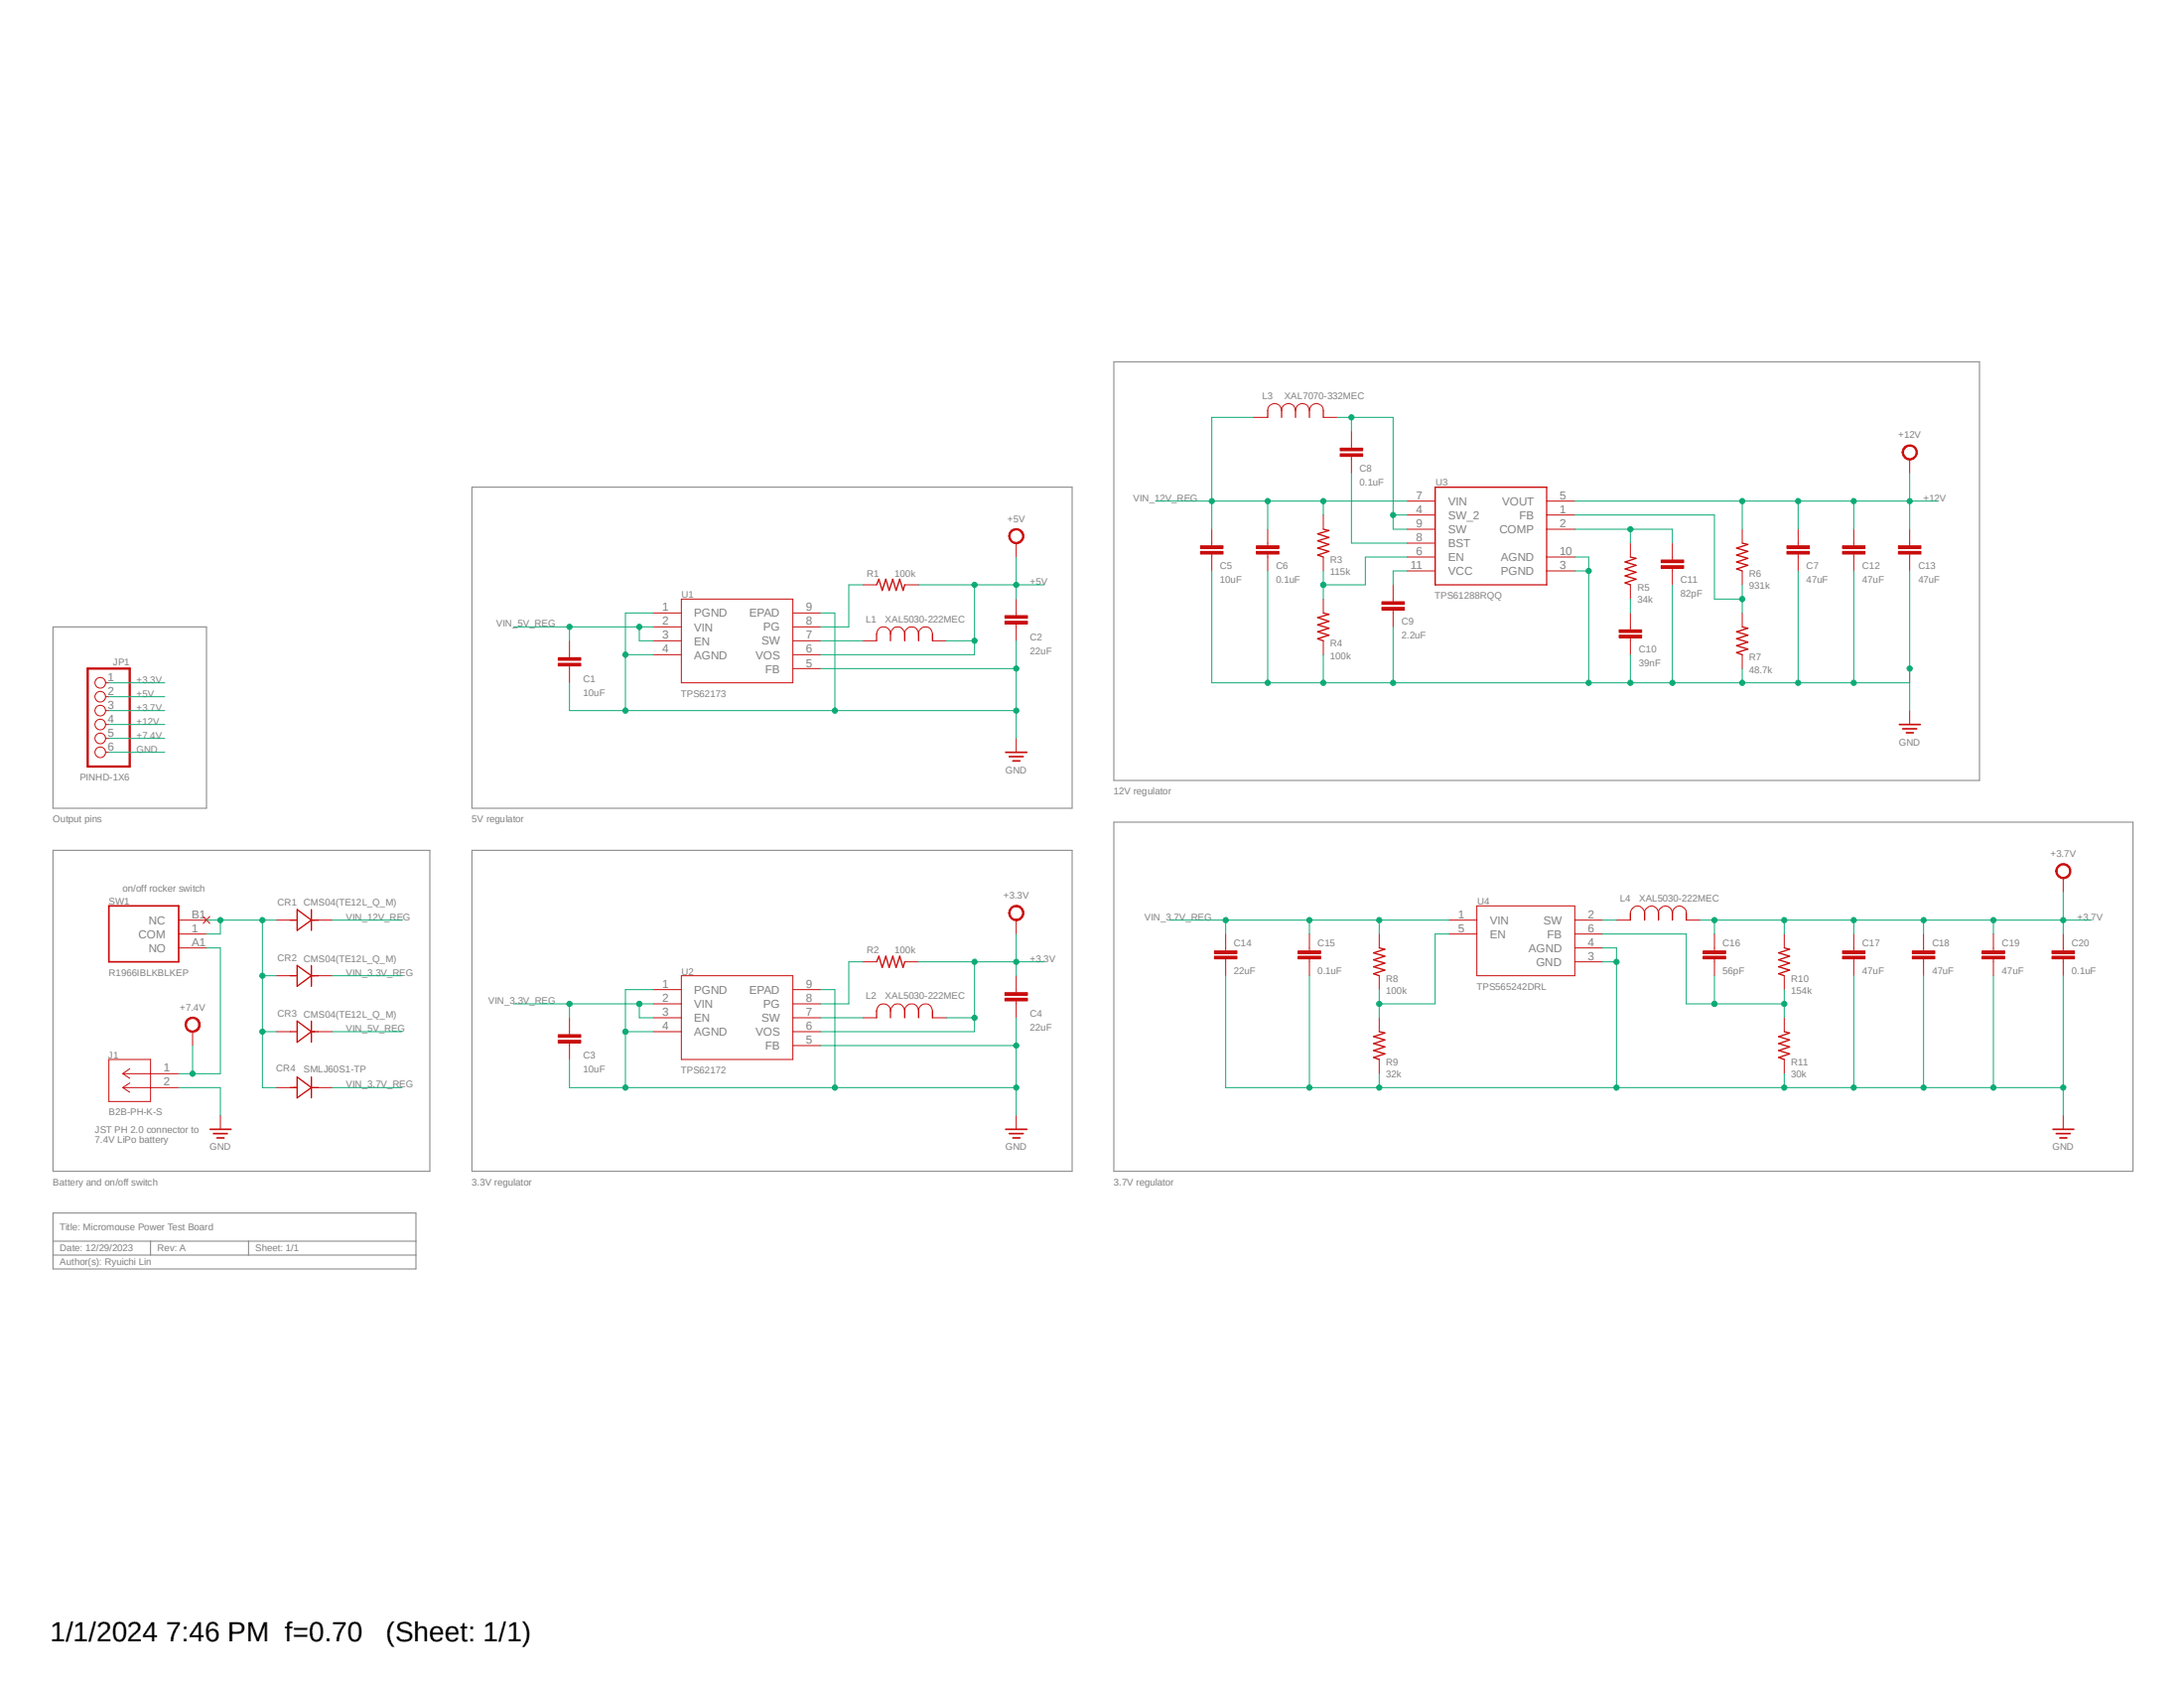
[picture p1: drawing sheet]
<svg xmlns="http://www.w3.org/2000/svg" width="279mm" height="216mm" viewBox="0 0 279 216" stroke-linecap="round" stroke-linejoin="round" font-family="sans-serif">
<path d="M6.4 46.2l266.6 116.2M273 46.2l-266.6 116.2" fill="none" stroke="#fff" stroke-width=".13"/>
<path d="M142.5 46.3h110.7v53.5h-110.7zM60.4 62.3h76.8v41.1h-76.8zM6.8 80.2h19.6v23.2h-19.6zM6.8 108.8h48.2v41h-48.2zM60.4 108.8h76.8v41h-76.8zM142.5 105.2h130.4v44.6h-130.4zM6.8 155.2h46.4v7.1h-46.4zM6.8 158.7h46.4M19.3 158.7v1.8M31.8 158.7v1.8M6.8 160.5h46.4" fill="none" stroke="#808080" stroke-width=".13"/>
<path d="M13.9 115.9h9v7.1h-9z" fill="none" stroke="#c90d0c" stroke-width=".21"/>
<path d="M22.9 119.5h3.5M22.9 117.7h3.5M26 117.2l.8 .9M26.8 117.2l-.8 .9M13.9 135.5h5.4v5.4h-5.4zM15.7 137.3h7.2M15.7 139.1h7.2M15.7 137.3l.9 .6M15.7 139.1l.9 .6M16.6 136.7l-.9 .6M16.6 138.5l-.9 .6M22.9 121.2h3.5" fill="none" stroke="#c90d0c" stroke-width=".13"/>
<path d="M24 130.3a.99 .99 0 0 1 1.5 .3 .99 .99 0 0 1-.6 1.4 .99 .99 0 0 1-1.2-.9h.1a.79 .79 0 0 1 1.1-.8 .79 .79 0 0 1 .3 1.3 .79 .79 0 0 1-1.3-.2l-.1-.3h-.1v-.5z" fill-rule="evenodd" fill="#c90d0c"/>
<g fill="none" stroke="#c90d0c" stroke-width=".13">
<path d="M83.6 78.4h3.6M87.2 76.6h14.2v10.7h-14.2zM101.4 78.4h3.6M110.4 74.8h1.7M115.7 74.8h1.8M128.6 79.5h2.8v.3h-2.8zM128.6 78.7h2.8v.4h-2.8zM130 76.6v2.1M130 79.8v2.2M13.5 87.3h.4M13.5 89.1h.4M13.5 90.9h.4"/>
<path d="M13.5 92.7h.4M13.5 94.4h.4M13.5 96.2h.4M71.4 84.8h2.9v.4h-2.9zM71.4 84.1h2.9v.4h-2.9zM72.9 82v2.1M72.9 85.2v2.1M83.6 80.2h3.6M83.6 82h3.6M83.6 83.7h3.6M101.4 80.2h3.6M101.4 82h3.6"/>
<path d="M101.4 83.7h3.6M101.4 85.5h3.6M130 94.4v1.8M24 130.3a.99 .99 0 0 1 1.5 .3 .99 .99 0 0 1-.6 1.4 .99 .99 0 0 1-1.2-.9h.1a.79 .79 0 0 1 1.1-.8 .79 .79 0 0 1 .3 1.3 .79 .79 0 0 1-1.3-.2l-.1-.3h-.1v-.5zM24.6 132v1.7M28.2 142.7v1.7"/>
<circle cx="12.8" cy="96.2" r=".68"/>
<circle cx="12.8" cy="92.7" r=".68"/>
<circle cx="12.8" cy="89.1" r=".68"/>
<circle cx="12.8" cy="87.3" r=".68"/>
<circle cx="12.8" cy="90.9" r=".68"/>
<circle cx="12.8" cy="94.4" r=".68"/>
</g>
<path d="M128.7 96.2h2.7M129.1 96.8h1.8M129.6 97.3h.9M26.9 144.4h2.6M27.3 145h1.8M27.8 145.5h.9" fill="none" stroke="#c90d0c" stroke-width=".21"/>
<path d="M11.2 85.5h5.4v12.5h-5.4z" fill="none" stroke="#c90d0c" stroke-width=".3"/>
<path d="M128.6 79.6h2.8M128.6 78.9h2.8M71.4 85h2.9M71.4 84.3h2.9" fill="none" stroke="#c90d0c" stroke-width=".34"/>
<path d="M112.1 74.8l.3-.7 .5 1.4 .4-1.4 .4 1.4 .5-1.4 .4 1.4 .5-1.4 .4 1.4 .2-.7" fill="none" stroke="#c90d0c" stroke-width=".17"/>
<path d="M129.4 67.8a.99 .99 0 0 1 1.5 .3 .99 .99 0 0 1-.6 1.4 .99 .99 0 0 1-1.3-.9h.2a.8 .8 0 0 1 1-.8 .8 .8 0 0 1 .5 1.2 .8 .8 0 0 1-1.2 .2l-.3-.6h-.2l.1-.4z" fill-rule="evenodd" fill="#c90d0c"/>
<g fill="none" stroke="#c90d0c" stroke-width=".13">
<path d="M129.4 67.8a.99 .99 0 0 1 1.5 .3 .99 .99 0 0 1-.6 1.4 .99 .99 0 0 1-1.3-.9h.2a.8 .8 0 0 1 1-.8 .8 .8 0 0 1 .5 1.2 .8 .8 0 0 1-1.2 .2l-.3-.6h-.2l.1-.4zM130 69.5v1.7M71.4 133.1h2.9v.3h-2.9zM71.4 132.3h2.9v.4h-2.9zM72.9 130.2v2.1M72.9 133.4v2.1M83.6 126.6h3.6M83.6 128.4h3.6M83.6 130.2h3.6M83.6 132h3.6M87.2 124.8h14.2v10.7h-14.2zM101.4 126.6h3.6"/>
<path d="M101.4 128.4h3.6M101.4 130.2h3.6M101.4 132h3.6M101.4 133.7h3.6M110.4 123h1.7M115.7 123h1.8M128.6 127.7h2.8v.3h-2.8zM128.6 127h2.8v.3h-2.8zM130 124.8v2.2M130 128v2.2M130 142.7v1.7"/>
</g>
<path d="M71.4 133.2h2.9M71.4 132.5h2.9M128.6 127.8h2.8M128.6 127.1h2.8" fill="none" stroke="#c90d0c" stroke-width=".34"/>
<path d="M112.1 123l.3-.7 .5 1.4 .4-1.4 .4 1.4 .5-1.4 .4 1.4 .5-1.4 .4 1.4 .2-.7" fill="none" stroke="#c90d0c" stroke-width=".17"/>
<path d="M128.7 144.4h2.7M129.1 145h1.8M129.6 145.5h.9" fill="none" stroke="#c90d0c" stroke-width=".21"/>
<path d="M129.4 116a.98 .98 0 0 1 1.5 .3 .98 .98 0 0 1-.6 1.4 .98 .98 0 0 1-1.3-.9h.2a.81 .81 0 0 1 1-.8 .81 .81 0 0 1 .5 1.2 .81 .81 0 0 1-1.2 .2l-.3-.6h-.2l.1-.4z" fill-rule="evenodd" fill="#c90d0c"/>
<g fill="none" stroke="#c90d0c" stroke-width=".13">
<path d="M160.4 53.4h1.8M162.2 52.5a.89 .89 0 0 1 .9-.9 .89 .89 0 0 1 .9 .9 .89 .89 0 0 1 .8-.9 .89 .89 0 0 1 .9 .9 .89 .89 0 0 1 .9-.9 .89 .89 0 0 1 .9 .9 .89 .89 0 0 1 .9-.9 .89 .89 0 0 1 .9 .9M169.3 53.4h1.8M171.4 58h2.9v.4h-2.9zM171.4 57.3h2.9v.4h-2.9zM172.9 55.2v2.1M172.9 58.4v2.1M153.6 70.5h2.9v.4h-2.9zM153.6 69.8h2.9v.3h-2.9zM155 67.7v2.1M155 70.9v2.1M160.7 70.5h2.9v.4h-2.9z"/>
<path d="M160.7 69.8h2.9v.3h-2.9zM162.2 67.7v2.1M162.2 70.9v2.1M169.3 65.9v1.8M169.3 71.2v1.8M169.3 76.6v1.8M176.8 77.7h2.9v.3h-2.9zM176.8 77h2.9v.3h-2.9zM178.2 74.8v2.2M178.2 78v2.2M180 65.9h3.6M180 67.7h3.6"/>
<path d="M180 73h3.6M180 64.1h3.6M180 71.2h3.6M180 69.5h3.6M197.9 65.9h3.6M197.9 67.7h3.6M197.9 73h3.6M197.9 64.1h3.6M197.9 71.2h3.6M208.6 69.5v1.7M208.6 74.8v1.8M208.6 78.4v2.1"/>
<path d="M212.5 72.3h2.9v.4h-2.9zM212.5 71.6h2.9v.4h-2.9zM214 69.5v2.1M214 72.7v2.1M222.9 67.7v1.8M222.9 73v1.8M222.9 78.4v1.8M228.6 70.5h2.9v.4h-2.9zM228.6 69.8h2.9v.3h-2.9zM230 67.7v2.1M230 70.9v2.1M235.7 70.5h2.9v.4h-2.9z"/>
<path d="M235.7 69.8h2.9v.3h-2.9zM237.2 67.7v2.1M237.2 70.9v2.1M242.9 70.5h2.8v.4h-2.8zM242.9 69.8h2.8v.3h-2.8zM244.3 67.7v2.1M244.3 70.9v2.1M169.3 82v1.7M207.1 81.2h2.9v.4h-2.9zM207.1 80.6h2.9v.3h-2.9zM208.6 81.6v2.1M222.9 83.7v1.8"/>
<path d="M244.3 90.9v1.8M129.4 116a.98 .98 0 0 1 1.5 .3 .98 .98 0 0 1-.6 1.4 .98 .98 0 0 1-1.3-.9h.2a.81 .81 0 0 1 1-.8 .81 .81 0 0 1 .5 1.2 .81 .81 0 0 1-1.2 .2l-.3-.6h-.2l.1-.4zM130 117.7v1.8M156.8 119.5v2.1M167.5 119.5v2.1M176.4 119.5v1.7M185.4 117.7h3.5M185.4 119.5h3.5M188.9 115.9h12.6v8.9h-12.6zM201.5 117.7h3.5M201.5 119.5h3.5M219.3 119.5v2.1"/>
<path d="M228.3 119.5v1.7M237.2 119.5v2.1M246.1 119.5v2.1M255 119.5v2.1M263.9 119.5v2.1M155.4 122.3h2.8v.3h-2.8zM155.4 121.6h2.8v.4h-2.8zM156.8 122.7v2.1M166.1 122.3h2.9v.3h-2.9zM166.1 121.6h2.9v.4h-2.9zM167.5 122.7v2.1M176.4 124.8v1.8"/>
<path d="M176.4 130.2v1.8M176.4 135.5v1.8M201.5 123h3.5M201.5 121.2h3.5M217.9 122.3h2.9v.3h-2.9zM217.9 121.6h2.9v.4h-2.9zM219.3 122.7v2.1M228.3 124.8v1.8M228.3 130.2v1.8M228.3 135.5v1.8M235.7 122.3h2.9v.3h-2.9zM235.7 121.6h2.9v.4h-2.9z"/>
<path d="M237.2 122.7v2.1M244.6 122.3h2.9v.3h-2.9zM244.6 121.6h2.9v.4h-2.9zM246.1 122.7v2.1M253.6 122.3h2.9v.3h-2.9zM253.6 121.6h2.9v.4h-2.9zM255 122.7v2.1M262.5 122.3h2.9v.3h-2.9zM262.5 121.6h2.9v.4h-2.9zM263.9 122.7v2.1M263.9 142.7v1.7"/>
</g>
<g fill="none" stroke="#c90d0c" stroke-width=".34">
<path d="M171.4 58.2h2.9M171.4 57.5h2.9M153.6 70.7h2.9M153.6 70h2.9M160.7 70.7h2.9M160.7 70h2.9M176.8 77.9h2.9M176.8 77.1h2.9M212.5 72.5h2.9M212.5 71.8h2.9M228.6 70.7h2.9M228.6 70h2.9"/>
<path d="M235.7 70.7h2.9M235.7 70h2.9M242.9 70.7h2.8M242.9 70h2.8M207.1 81.4h2.9M207.1 80.7h2.9M155.4 122.5h2.8M155.4 121.8h2.8M166.1 122.5h2.9M166.1 121.8h2.9M217.9 122.5h2.9M217.9 121.8h2.9"/>
<path d="M235.7 122.5h2.9M235.7 121.8h2.9M244.6 122.5h2.9M244.6 121.8h2.9M253.6 122.5h2.9M253.6 121.8h2.9M262.5 122.5h2.9M262.5 121.8h2.9"/>
</g>
<g fill="none" stroke="#c90d0c" stroke-width=".17">
<path d="M162.2 52.5v.9M164 52.5v.9M165.7 52.5v.9M167.5 52.5v.9M169.3 52.5v.9M169.3 67.7l.7 .2-1.4 .4 1.4 .4-1.4 .5 1.4 .4-1.4 .5 1.4 .4-1.4 .5 .7 .2M169.3 78.4l.7 .2-1.4 .4 1.4 .5-1.4 .4 1.4 .4-1.4 .5 1.4 .4-1.4 .5 .7 .3M183.6 62.3h14.3v12.5h-14.3zM208.6 71.2l.7 .2-1.4 .5 1.4 .4-1.4 .5 1.4 .4-1.4 .5 1.4 .4-1.4 .4 .7 .3M222.9 69.5l.7 .1-1.4 .5 1.4 .4-1.4 .5 1.4 .4-1.4 .5 1.4 .4-1.4 .5 .7 .2M222.9 80.2l.7 .1-1.4 .5 1.4 .4-1.4 .5 1.4 .4-1.4 .5 1.4 .4-1.4 .5 .7 .2M176.4 121.2l.8 .2-1.5 .5 1.5 .4-1.5 .5 1.5 .4-1.5 .5 1.5 .4-1.5 .4 .7 .3"/>
<path d="M176.4 132l.8 .1-1.5 .5 1.5 .4-1.5 .5 1.5 .4-1.5 .5 1.5 .4-1.5 .5 .7 .2M228.3 121.2l.6 .2-1.4 .5 1.4 .4-1.4 .5 1.4 .4-1.4 .5 1.4 .4-1.4 .4 .8 .3M228.3 132l.6 .1-1.4 .5 1.4 .4-1.4 .5 1.4 .4-1.4 .5 1.4 .4-1.4 .5 .8 .2"/>
</g>
<path d="M243 92.7h2.7M243.4 93.2h1.8M243.9 93.7h.9M262.6 144.4h2.7M263.1 145h1.7M263.5 145.5h.9" fill="none" stroke="#c90d0c" stroke-width=".21"/>
<path d="M263.3 110.7a.98 .98 0 0 1 1.5 .3 .98 .98 0 0 1-.6 1.4 .98 .98 0 0 1-1.2-1h.1a.81 .81 0 0 1 1.1-.8 .81 .81 0 0 1 .4 1.3 .81 .81 0 0 1-1.4-.1l-.1-.4h-.1l.1-.4z" fill-rule="evenodd" fill="#c90d0c"/>
<path d="M263.3 110.7a.98 .98 0 0 1 1.5 .3 .98 .98 0 0 1-.6 1.4 .98 .98 0 0 1-1.2-1h.1a.81 .81 0 0 1 1.1-.8 .81 .81 0 0 1 .4 1.3 .81 .81 0 0 1-1.4-.1l-.1-.4h-.1l.1-.4zM263.9 112.3v1.8" fill="none" stroke="#c90d0c" stroke-width=".13"/>
<path d="M243.7 57.1a.99 .99 0 0 1 1.5 .3 .99 .99 0 0 1-.6 1.4 .99 .99 0 0 1-1.3-.9h.2a.8 .8 0 0 1 1-.9 .8 .8 0 0 1 .5 1.2 .8 .8 0 0 1-1.2 .3l-.3-.6h-.2l.1-.5z" fill-rule="evenodd" fill="#c90d0c"/>
<g fill="none" stroke="#c90d0c" stroke-width=".13">
<path d="M243.7 57.1a.99 .99 0 0 1 1.5 .3 .99 .99 0 0 1-.6 1.4 .99 .99 0 0 1-1.3-.9h.2a.8 .8 0 0 1 1-.9 .8 .8 0 0 1 .5 1.2 .8 .8 0 0 1-1.2 .3l-.3-.6h-.2l.1-.5zM244.3 58.8v1.7M110.4 82h1.7M112.1 81.1a.89 .89 0 0 1 .9-.9 .89 .89 0 0 1 .9 .9 .91 .91 0 0 1 .9-.9 .91 .91 0 0 1 .9 .9 .89 .89 0 0 1 .9-.9 .89 .89 0 0 1 .9 .9 .89 .89 0 0 1 .9-.9 .89 .89 0 0 1 .9 .9M119.3 82h1.8M35.3 117.7h1.8M40.7 117.7h1.8M206.8 117.7h1.8M208.6 116.8a.91 .91 0 0 1 .9-.9 .91 .91 0 0 1 .9 .9 .89 .89 0 0 1 .9-.9 .89 .89 0 0 1 .9 .9 .89 .89 0 0 1 .9-.9 .89 .89 0 0 1 .9 .9 .89 .89 0 0 1 .8-.9 .89 .89 0 0 1 .9 .9M215.7 117.7h1.8M35.3 139.1h1.8M35.3 124.8h1.8"/>
<path d="M35.3 132h1.8M40.7 139.1h1.8M40.7 124.8h1.8M40.7 132h1.8M110.4 130.2h1.7M112.1 129.3a.89 .89 0 0 1 .9-.9 .89 .89 0 0 1 .9 .9 .91 .91 0 0 1 .9-.9 .91 .91 0 0 1 .9 .9 .89 .89 0 0 1 .9-.9 .89 .89 0 0 1 .9 .9 .89 .89 0 0 1 .9-.9 .89 .89 0 0 1 .9 .9M119.3 130.2h1.8"/>
</g>
<g fill="none" stroke="#c90d0c" stroke-width=".17">
<path d="M112.1 81.1v.9M113.9 81.1v.9M115.7 81.1v.9M117.5 81.1v.9M119.3 81.1v.9M37.1 117.7h.9M38 116.3l1.8 1.4-1.8 1.3zM39.8 116.3v2.7M39.8 117.7h.9M208.6 116.8v.9M210.4 116.8v.9M212.2 116.8v.9"/>
<path d="M214 116.8v.9M215.7 116.8v.9M37.1 139.1h.9M37.1 124.8h.9M37.1 132h.9M38 123.5l1.8 1.3-1.8 1.4zM38 130.6l1.8 1.4-1.8 1.3zM38 137.8l1.8 1.3-1.8 1.3zM39.8 139.1h.9M39.8 123.5v2.7M39.8 130.6v2.7M39.8 137.8v2.6"/>
<path d="M39.8 124.8h.9M39.8 132h.9M112.1 129.3v.9M113.9 129.3v.9M115.7 129.3v.9M117.5 129.3v.9M119.3 129.3v.9"/>
</g>
<path d="M24.6 133.7v3.6M26.4 121.2h1.8v16.1h-5.3" fill="none" stroke="#0dab76" stroke-width=".13"/>
<circle cx="24.6" cy="137.3" r=".33" fill="#0dab76"/>
<g fill="none" stroke="#0dab76" stroke-width=".13">
<path d="M83.6 78.4h-3.6v12.5h-7.1v-3.6M13.9 94.4h7.2M22.9 139.1h5.3v3.6"/>
<circle cx="24.6" cy="137.3" r=".33"/>
</g>
<circle cx="80" cy="83.7" r=".33" fill="#0dab76"/>
<g fill="none" stroke="#0dab76" stroke-width=".13">
<path d="M105 78.4h1.8v12.5h-26.8M80 83.7h3.6"/>
<circle cx="80" cy="83.7" r=".33"/>
</g>
<circle cx="80" cy="90.9" r=".33" fill="#0dab76"/>
<g fill="none" stroke="#0dab76" stroke-width=".13">
<path d="M130 85.5v5.4h-23.2"/>
<circle cx="80" cy="90.9" r=".33"/>
</g>
<circle cx="106.8" cy="90.9" r=".33" fill="#0dab76"/>
<g fill="none" stroke="#0dab76" stroke-width=".13">
<path d="M130 82v3.5h-25"/>
<circle cx="106.8" cy="90.9" r=".33"/>
</g>
<circle cx="130" cy="85.5" r=".33" fill="#0dab76"/>
<g fill="none" stroke="#0dab76" stroke-width=".13">
<path d="M130 90.9v3.5"/>
<circle cx="130" cy="85.5" r=".33"/>
</g>
<circle cx="130" cy="90.9" r=".33" fill="#0dab76"/>
<g fill="none" stroke="#0dab76" stroke-width=".13">
<path d="M83.6 126.6h-3.6v12.5h-7.1v-3.6"/>
<circle cx="130" cy="90.9" r=".33"/>
</g>
<circle cx="80" cy="132" r=".33" fill="#0dab76"/>
<g fill="none" stroke="#0dab76" stroke-width=".13">
<path d="M80 132h3.6M105 126.6h1.8v12.5h-26.8"/>
<circle cx="80" cy="132" r=".33"/>
</g>
<circle cx="80" cy="139.1" r=".33" fill="#0dab76"/>
<g fill="none" stroke="#0dab76" stroke-width=".13">
<path d="M130 133.7v5.4h-23.2"/>
<circle cx="80" cy="139.1" r=".33"/>
</g>
<circle cx="106.8" cy="139.1" r=".33" fill="#0dab76"/>
<g fill="none" stroke="#0dab76" stroke-width=".13">
<path d="M130 130.2v3.5h-25"/>
<circle cx="106.8" cy="139.1" r=".33"/>
</g>
<circle cx="130" cy="133.7" r=".33" fill="#0dab76"/>
<g fill="none" stroke="#0dab76" stroke-width=".13">
<path d="M130 139.1v3.6"/>
<circle cx="130" cy="133.7" r=".33"/>
</g>
<circle cx="130" cy="139.1" r=".33" fill="#0dab76"/>
<g fill="none" stroke="#0dab76" stroke-width=".13">
<path d="M155 73v14.3h59v-12.5M162.2 73v14.3M201.5 71.2h1.7v16.1M201.5 73h1.7M169.3 83.7v3.6M178.2 80.2v7.1M208.6 83.7v3.6M244.3 85.5v5.4"/>
<circle cx="130" cy="139.1" r=".33"/>
</g>
<circle cx="208.6" cy="87.3" r=".33" fill="#0dab76"/>
<circle cx="208.6" cy="87.3" r=".33" fill="none" stroke="#0dab76" stroke-width=".13"/>
<circle cx="162.2" cy="87.3" r=".33" fill="#0dab76"/>
<circle cx="162.2" cy="87.3" r=".33" fill="none" stroke="#0dab76" stroke-width=".13"/>
<circle cx="169.3" cy="87.3" r=".33" fill="#0dab76"/>
<circle cx="169.3" cy="87.3" r=".33" fill="none" stroke="#0dab76" stroke-width=".13"/>
<circle cx="178.2" cy="87.3" r=".33" fill="#0dab76"/>
<circle cx="178.2" cy="87.3" r=".33" fill="none" stroke="#0dab76" stroke-width=".13"/>
<circle cx="203.2" cy="87.3" r=".33" fill="#0dab76"/>
<circle cx="203.2" cy="87.3" r=".33" fill="none" stroke="#0dab76" stroke-width=".13"/>
<circle cx="203.2" cy="73" r=".33" fill="#0dab76"/>
<g fill="none" stroke="#0dab76" stroke-width=".13">
<path d="M222.9 85.5v1.8h-8.9"/>
<circle cx="203.2" cy="73" r=".33"/>
</g>
<circle cx="214" cy="87.3" r=".33" fill="#0dab76"/>
<g fill="none" stroke="#0dab76" stroke-width=".13">
<path d="M230 73v14.3h-7.1"/>
<circle cx="214" cy="87.3" r=".33"/>
</g>
<circle cx="222.9" cy="87.3" r=".33" fill="#0dab76"/>
<g fill="none" stroke="#0dab76" stroke-width=".13">
<path d="M237.2 73v14.3h-7.2"/>
<circle cx="222.9" cy="87.3" r=".33"/>
</g>
<circle cx="230" cy="87.3" r=".33" fill="#0dab76"/>
<g fill="none" stroke="#0dab76" stroke-width=".13">
<path d="M244.3 73v14.3h-7.1"/>
<circle cx="230" cy="87.3" r=".33"/>
</g>
<circle cx="237.2" cy="87.3" r=".33" fill="#0dab76"/>
<circle cx="237.2" cy="87.3" r=".33" fill="none" stroke="#0dab76" stroke-width=".13"/>
<circle cx="244.3" cy="85.5" r=".33" fill="#0dab76"/>
<g fill="none" stroke="#0dab76" stroke-width=".13">
<path d="M205 121.2h1.8v17.9M205 123h1.8"/>
<circle cx="244.3" cy="85.5" r=".33"/>
</g>
<circle cx="206.8" cy="123" r=".33" fill="#0dab76"/>
<g fill="none" stroke="#0dab76" stroke-width=".13">
<path d="M156.8 124.8v14.3h19.6v-1.8M167.5 124.8v14.3"/>
<circle cx="206.8" cy="123" r=".33"/>
</g>
<circle cx="167.5" cy="139.1" r=".33" fill="#0dab76"/>
<g fill="none" stroke="#0dab76" stroke-width=".13">
<path d="M176.4 139.1h30.4"/>
<circle cx="167.5" cy="139.1" r=".33"/>
</g>
<circle cx="176.5" cy="139.1" r=".33" fill="#0dab76"/>
<g fill="none" stroke="#0dab76" stroke-width=".13">
<path d="M228.3 137.3v1.8M255 124.8v14.3h-48.2"/>
<circle cx="176.5" cy="139.1" r=".33"/>
</g>
<circle cx="228.3" cy="139.1" r=".33" fill="#0dab76"/>
<g fill="none" stroke="#0dab76" stroke-width=".13">
<path d="M246.1 124.8v14.3"/>
<circle cx="228.3" cy="139.1" r=".33"/>
</g>
<circle cx="246.1" cy="139.1" r=".33" fill="#0dab76"/>
<g fill="none" stroke="#0dab76" stroke-width=".13">
<path d="M237.2 124.8v14.3"/>
<circle cx="246.1" cy="139.1" r=".33"/>
</g>
<circle cx="237.2" cy="139.1" r=".33" fill="#0dab76"/>
<g fill="none" stroke="#0dab76" stroke-width=".13">
<path d="M263.9 124.8v14.3h-8.9"/>
<circle cx="237.2" cy="139.1" r=".33"/>
</g>
<circle cx="255" cy="139.1" r=".33" fill="#0dab76"/>
<circle cx="255" cy="139.1" r=".33" fill="none" stroke="#0dab76" stroke-width=".13"/>
<circle cx="206.8" cy="139.1" r=".33" fill="#0dab76"/>
<g fill="none" stroke="#0dab76" stroke-width=".13">
<path d="M263.9 139.1v3.6"/>
<circle cx="206.8" cy="139.1" r=".33"/>
</g>
<circle cx="264" cy="139.1" r=".33" fill="#0dab76"/>
<g fill="none" stroke="#0dab76" stroke-width=".13">
<path d="M160.4 53.4h-5.4v14.3M155 64.1h25M162.2 64.1v3.6M169.3 64.1v1.8M13.9 96.2h7.2M42.5 117.7h8.9"/>
<circle cx="264" cy="139.1" r=".33"/>
</g>
<circle cx="169.3" cy="64.1" r=".33" fill="#0dab76"/>
<circle cx="169.3" cy="64.1" r=".33" fill="none" stroke="#0dab76" stroke-width=".13"/>
<circle cx="162.2" cy="64.1" r=".33" fill="#0dab76"/>
<circle cx="162.2" cy="64.1" r=".33" fill="none" stroke="#0dab76" stroke-width=".13"/>
<circle cx="155" cy="64.1" r=".33" fill="#0dab76"/>
<g fill="none" stroke="#0dab76" stroke-width=".13">
<path d="M147.9 64.1h7.1M42.5 124.8h8.9M65.7 128.4h17.9M72.9 128.4v1.8M81.8 128.4v1.8h1.8"/>
<circle cx="155" cy="64.1" r=".33"/>
</g>
<circle cx="81.8" cy="128.4" r=".33" fill="#0dab76"/>
<circle cx="81.8" cy="128.4" r=".33" fill="none" stroke="#0dab76" stroke-width=".13"/>
<circle cx="72.9" cy="128.4" r=".33" fill="#0dab76"/>
<g fill="none" stroke="#0dab76" stroke-width=".13">
<path d="M65.7 80.2h17.9M72.9 80.2v1.8M42.5 132h8.9"/>
<circle cx="72.9" cy="128.4" r=".33"/>
</g>
<circle cx="72.9" cy="80.2" r=".33" fill="#0dab76"/>
<circle cx="72.9" cy="80.2" r=".33" fill="none" stroke="#0dab76" stroke-width=".13"/>
<circle cx="81.8" cy="80.2" r=".33" fill="#0dab76"/>
<g fill="none" stroke="#0dab76" stroke-width=".13">
<path d="M81.8 80.2v1.8h1.8M176.4 117.7v1.8M185.4 117.7h-17.9v1.8M42.5 139.1h8.9"/>
<circle cx="81.8" cy="80.2" r=".33"/>
</g>
<circle cx="176.5" cy="117.7" r=".33" fill="#0dab76"/>
<g fill="none" stroke="#0dab76" stroke-width=".13">
<path d="M167.5 117.7h-10.7v1.8"/>
<circle cx="176.5" cy="117.7" r=".33"/>
</g>
<circle cx="167.5" cy="117.7" r=".33" fill="#0dab76"/>
<g fill="none" stroke="#0dab76" stroke-width=".13">
<path d="M149.6 117.7h7.2"/>
<circle cx="167.5" cy="117.7" r=".33"/>
</g>
<circle cx="156.8" cy="117.7" r=".33" fill="#0dab76"/>
<g fill="none" stroke="#0dab76" stroke-width=".13">
<path d="M26.4 117.7h7.2M28.2 117.7v1.8h-1.8"/>
<circle cx="156.8" cy="117.7" r=".33"/>
</g>
<circle cx="28.2" cy="117.7" r=".33" fill="#0dab76"/>
<g fill="none" stroke="#0dab76" stroke-width=".13">
<path d="M33.6 117.7h1.7"/>
<circle cx="28.2" cy="117.7" r=".33"/>
</g>
<circle cx="33.6" cy="117.7" r=".33" fill="#0dab76"/>
<g fill="none" stroke="#0dab76" stroke-width=".13">
<path d="M33.6 117.7v21.4h1.7"/>
<circle cx="33.6" cy="117.7" r=".33"/>
</g>
<circle cx="33.6" cy="132" r=".33" fill="#0dab76"/>
<g fill="none" stroke="#0dab76" stroke-width=".13">
<path d="M33.6 132h1.7"/>
<circle cx="33.6" cy="132" r=".33"/>
</g>
<circle cx="33.6" cy="124.8" r=".33" fill="#0dab76"/>
<g fill="none" stroke="#0dab76" stroke-width=".13">
<path d="M110.4 74.8h-1.8v5.4h-3.6M117.5 74.8h16.1M124.7 74.8v8.9h-19.7M130 71.2v5.4M105 82h5.4M121.1 82h3.6M33.6 124.8h1.7M105 130.2h5.4M110.4 123h-1.8v5.4h-3.6"/>
<circle cx="33.6" cy="124.8" r=".33"/>
</g>
<circle cx="124.7" cy="82" r=".33" fill="#0dab76"/>
<circle cx="124.7" cy="82" r=".33" fill="none" stroke="#0dab76" stroke-width=".13"/>
<circle cx="124.7" cy="74.8" r=".33" fill="#0dab76"/>
<circle cx="124.7" cy="74.8" r=".33" fill="none" stroke="#0dab76" stroke-width=".13"/>
<circle cx="130" cy="74.8" r=".33" fill="#0dab76"/>
<g fill="none" stroke="#0dab76" stroke-width=".13">
<path d="M13.9 89.1h7.2M117.5 123h16.1M121.1 130.2h3.6M124.7 123v9h-19.7M130 123v1.8"/>
<circle cx="130" cy="74.8" r=".33"/>
</g>
<circle cx="124.7" cy="130.2" r=".33" fill="#0dab76"/>
<circle cx="124.7" cy="130.2" r=".33" fill="none" stroke="#0dab76" stroke-width=".13"/>
<circle cx="124.7" cy="123" r=".33" fill="#0dab76"/>
<circle cx="124.7" cy="123" r=".33" fill="none" stroke="#0dab76" stroke-width=".13"/>
<circle cx="130" cy="123" r=".33" fill="#0dab76"/>
<g fill="none" stroke="#0dab76" stroke-width=".13">
<path d="M169.3 73v3.6M180 71.2h-5.3v3.6h-5.4M13.9 87.3h7.2M130 119.5v3.5"/>
<circle cx="130" cy="123" r=".33"/>
</g>
<circle cx="169.3" cy="74.8" r=".33" fill="#0dab76"/>
<g fill="none" stroke="#0dab76" stroke-width=".13">
<path d="M171.1 53.4h7.1v12.5M172.9 53.4v1.8"/>
<circle cx="169.3" cy="74.8" r=".33"/>
</g>
<circle cx="172.9" cy="53.4" r=".33" fill="#0dab76"/>
<g fill="none" stroke="#0dab76" stroke-width=".13">
<path d="M180 65.9h-1.8v1.8h1.8"/>
<circle cx="172.9" cy="53.4" r=".33"/>
</g>
<circle cx="178.2" cy="65.9" r=".33" fill="#0dab76"/>
<g fill="none" stroke="#0dab76" stroke-width=".13">
<path d="M172.9 60.5v9h7.1M180 73h-1.8v1.8M201.5 67.7h12.5v1.8M208.6 67.7v1.8M208.6 76.6v1.8"/>
<circle cx="178.2" cy="65.9" r=".33"/>
</g>
<circle cx="208.6" cy="67.7" r=".33" fill="#0dab76"/>
<g fill="none" stroke="#0dab76" stroke-width=".13">
<path d="M201.5 65.9h17.8v10.7h3.6M222.9 74.8v3.6"/>
<circle cx="208.6" cy="67.7" r=".33"/>
</g>
<circle cx="222.9" cy="76.6" r=".33" fill="#0dab76"/>
<g fill="none" stroke="#0dab76" stroke-width=".13">
<path d="M201.5 64.1h42.8v3.6M237.2 64.1v3.6"/>
<circle cx="222.9" cy="76.6" r=".33"/>
</g>
<circle cx="237.2" cy="64.1" r=".33" fill="#0dab76"/>
<g fill="none" stroke="#0dab76" stroke-width=".13">
<path d="M230 64.1v3.6"/>
<circle cx="237.2" cy="64.1" r=".33"/>
</g>
<circle cx="230" cy="64.1" r=".33" fill="#0dab76"/>
<g fill="none" stroke="#0dab76" stroke-width=".13">
<path d="M222.9 64.1v3.6"/>
<circle cx="230" cy="64.1" r=".33"/>
</g>
<circle cx="222.9" cy="64.1" r=".33" fill="#0dab76"/>
<g fill="none" stroke="#0dab76" stroke-width=".13">
<path d="M244.3 60.5v3.6"/>
<circle cx="222.9" cy="64.1" r=".33"/>
</g>
<circle cx="244.3" cy="64.1" r=".33" fill="#0dab76"/>
<g fill="none" stroke="#0dab76" stroke-width=".13">
<path d="M244.3 64.1h3.6M13.9 92.7h7.2M185.4 119.5h-1.8v8.9h-7.2M176.4 126.6v3.6"/>
<circle cx="244.3" cy="64.1" r=".33"/>
</g>
<circle cx="176.5" cy="128.4" r=".33" fill="#0dab76"/>
<g fill="none" stroke="#0dab76" stroke-width=".13">
<path d="M205 117.7h1.8M217.5 117.7h10.8v1.8M219.3 117.7v1.8"/>
<circle cx="176.5" cy="128.4" r=".33"/>
</g>
<circle cx="219.3" cy="117.7" r=".33" fill="#0dab76"/>
<g fill="none" stroke="#0dab76" stroke-width=".13">
<path d="M228.3 117.7h8.9v1.8"/>
<circle cx="219.3" cy="117.7" r=".33"/>
</g>
<circle cx="228.3" cy="117.7" r=".33" fill="#0dab76"/>
<g fill="none" stroke="#0dab76" stroke-width=".13">
<path d="M237.2 117.7h8.9v1.8"/>
<circle cx="228.3" cy="117.7" r=".33"/>
</g>
<circle cx="237.2" cy="117.7" r=".33" fill="#0dab76"/>
<g fill="none" stroke="#0dab76" stroke-width=".13">
<path d="M246.1 117.7h8.9v1.8"/>
<circle cx="237.2" cy="117.7" r=".33"/>
</g>
<circle cx="246.1" cy="117.7" r=".33" fill="#0dab76"/>
<g fill="none" stroke="#0dab76" stroke-width=".13">
<path d="M255 117.7h8.9v1.8"/>
<circle cx="246.1" cy="117.7" r=".33"/>
</g>
<circle cx="255" cy="117.7" r=".33" fill="#0dab76"/>
<g fill="none" stroke="#0dab76" stroke-width=".13">
<path d="M263.9 114.1v3.6"/>
<circle cx="255" cy="117.7" r=".33"/>
</g>
<circle cx="264" cy="117.7" r=".33" fill="#0dab76"/>
<g fill="none" stroke="#0dab76" stroke-width=".13">
<path d="M13.9 90.9h7.2M205 119.5h10.7v8.9h12.6M263.9 117.7h3.6M228.3 126.6v3.6"/>
<circle cx="264" cy="117.7" r=".33"/>
</g>
<circle cx="228.3" cy="128.4" r=".33" fill="#0dab76"/>
<g fill="none" stroke="#0dab76" stroke-width=".13">
<path d="M219.3 124.8v3.6"/>
<circle cx="228.3" cy="128.4" r=".33"/>
</g>
<circle cx="219.3" cy="128.4" r=".33" fill="#0dab76"/>
<circle cx="219.3" cy="128.4" r=".33" fill="none" stroke="#0dab76" stroke-width=".13"/>
<g font-size="3.6">
<text x="6.4" y="209.9">1/1/2024 7:46 PM f=0.70</text>
<text x="49.4" y="209.9">(Sheet: 1/1)</text>
</g>
<g font-size="1.5" fill="#808080">
<text x="181.1" y="65.7">4</text>
<text x="181.1" y="63.8">7</text>
<text x="185.3" y="64.6">VIN</text>
<text x="192.2" y="64.6">VOUT</text>
<text x="199.5" y="65.7">1</text>
<text x="199.5" y="63.8">5</text>
<text x="181.1" y="71">6</text>
<text x="181.1" y="69.2">8</text>
<text x="181.1" y="67.4">9</text>
<text x="185.3" y="66.4">SW_2</text>
<text x="185.3" y="71.8">EN</text>
<text x="185.3" y="70">BST</text>
<text x="185.3" y="68.2">SW</text>
<text x="191.8" y="68.2">COMP</text>
<text x="192" y="71.8">AGND</text>
<text x="194.4" y="66.4">FB</text>
<text x="199.5" y="67.4">2</text>
<text x="199.5" y="71">10</text>
<text x="180.4" y="72.8">11</text>
<text x="185.3" y="73.6">VCC</text>
<text x="192" y="73.6">PGND</text>
<text x="199.5" y="72.8">3</text>
<text x="84.7" y="78.1">1</text>
<text x="84.7" y="79.9">2</text>
<text x="84.7" y="81.7">3</text>
<text x="84.7" y="83.5">4</text>
<text x="88.8" y="78.9">PGND</text>
<text x="88.8" y="80.7">VIN</text>
<text x="88.8" y="82.5">EN</text>
<text x="95.8" y="78.9">EPAD</text>
<text x="97.4" y="82.5">SW</text>
<text x="97.6" y="80.7">PG</text>
<text x="103.1" y="83.5">6</text>
<text x="103.1" y="81.7">7</text>
<text x="103.1" y="79.9">8</text>
<text x="103.1" y="78.1">9</text>
<text x="13.8" y="87.1">1</text>
<text x="13.8" y="88.9">2</text>
<text x="88.8" y="84.3">AGND</text>
<text x="96.6" y="84.3">VOS</text>
<text x="97.9" y="86.1">FB</text>
<text x="103.1" y="85.3">5</text>
<text x="13.8" y="90.6">3</text>
<text x="13.8" y="92.4">4</text>
<text x="13.8" y="94.2">5</text>
<text x="13.8" y="96">6</text>
<text x="17.7" y="120">COM</text>
<text x="19" y="118.2">NC</text>
<text x="24.5" y="119.2">1</text>
<text x="24.5" y="117.4">B1</text>
<text x="186.5" y="117.4">1</text>
<text x="186.5" y="119.2">5</text>
<text x="190.6" y="118.2">VIN</text>
<text x="190.6" y="120">EN</text>
<text x="197.4" y="118.2">SW</text>
<text x="197.9" y="120">FB</text>
<text x="203.1" y="117.4">2</text>
<text x="203.1" y="119.2">6</text>
<text x="19" y="121.8">NO</text>
<text x="24.5" y="121">A1</text>
<text x="195.5" y="121.8">AGND</text>
<text x="196.5" y="123.5">GND</text>
<text x="203.1" y="122.8">3</text>
<text x="203.1" y="121">4</text>
<text x="84.7" y="126.4">1</text>
<text x="84.7" y="128.1">2</text>
<text x="84.7" y="129.9">3</text>
<text x="84.7" y="131.7">4</text>
<text x="88.8" y="127.1">PGND</text>
<text x="88.8" y="128.9">VIN</text>
<text x="88.8" y="130.7">EN</text>
<text x="95.8" y="127.1">EPAD</text>
<text x="97.4" y="130.7">SW</text>
<text x="97.6" y="128.9">PG</text>
<text x="103.1" y="131.7">6</text>
<text x="103.1" y="129.9">7</text>
<text x="103.1" y="128.1">8</text>
<text x="103.1" y="126.4">9</text>
<text x="20.9" y="137.1">1</text>
<text x="88.8" y="132.5">AGND</text>
<text x="96.6" y="132.5">VOS</text>
<text x="97.9" y="134.3">FB</text>
<text x="103.1" y="133.5">5</text>
<text x="20.9" y="138.9">2</text>
</g>
<g font-size="1.2" fill="#808080">
<text x="161.5" y="51.1">L3</text>
<text x="164.3" y="51.1">XAL7070-332MEC</text>
<text x="242.9" y="56">+12V</text>
<text x="145" y="64.1">VIN_12V_REG</text>
<text x="173.9" y="62.1">0.1uF</text>
<text x="173.9" y="60.3">C8</text>
<text x="183.7" y="62.1">U3</text>
<text x="246.1" y="64.1">+12V</text>
<text x="128.9" y="66.8">+5V</text>
<text x="170.2" y="72">R3</text>
<text x="87.2" y="76.5">U1</text>
<text x="110.9" y="73.8">R1</text>
<text x="114.5" y="73.7">100k</text>
<text x="131.8" y="74.8">+5V</text>
<text x="156.1" y="74.5">10uF</text>
<text x="156.1" y="72.8">C5</text>
<text x="163.2" y="74.5">0.1uF</text>
<text x="163.2" y="72.8">C6</text>
<text x="170.2" y="73.6">115k</text>
<text x="183.6" y="76.6">TPS61288RQQ</text>
<text x="209.5" y="77.1">34k</text>
<text x="209.5" y="75.6">R5</text>
<text x="215" y="76.3">82pF</text>
<text x="215" y="74.5">C11</text>
<text x="223.8" y="75.4">931k</text>
<text x="223.8" y="73.8">R6</text>
<text x="231.1" y="74.5">47uF</text>
<text x="231.1" y="72.8">C7</text>
<text x="238.2" y="74.5">47uF</text>
<text x="238.2" y="72.8">C12</text>
<text x="245.4" y="74.5">47uF</text>
<text x="245.4" y="72.8">C13</text>
<text x="63.5" y="80.2">VIN_5V_REG</text>
<text x="110.8" y="79.6">L1</text>
<text x="113.2" y="79.6">XAL5030-222MEC</text>
<text x="131.8" y="83.6">22uF</text>
<text x="131.8" y="81.9">C2</text>
<text x="170.2" y="82.7">R4</text>
<text x="179.3" y="81.7">2.2uF</text>
<text x="179.3" y="79.9">C9</text>
<text x="209.7" y="83.5">C10</text>
<text x="14.5" y="85.1">JP1</text>
<text x="17.5" y="89.1">+5V</text>
<text x="17.5" y="87.3">+3.3V</text>
<text x="74.6" y="89">10uF</text>
<text x="74.6" y="87.2">C1</text>
<text x="87.1" y="89.1">TPS62173</text>
<text x="170.2" y="84.3">100k</text>
<text x="209.7" y="85.3">39nF</text>
<text x="223.8" y="86.1">48.7k</text>
<text x="223.8" y="84.5">R7</text>
<text x="17.5" y="94.4">+7.4V</text>
<text x="17.5" y="92.7">+12V</text>
<text x="17.5" y="90.9">+3.7V</text>
<text x="242.9" y="95.3">GND</text>
<text x="10.2" y="99.8">PINHD-1X6</text>
<text x="17.5" y="96.3">GND</text>
<text x="128.6" y="98.9">GND</text>
<text x="142.5" y="101.6">12V regulator</text>
<text x="6.8" y="105.2">Output pins</text>
<text x="60.4" y="105.2">5V regulator</text>
<text x="262.3" y="109.6">+3.7V</text>
<text x="13.9" y="115.7">SW1</text>
<text x="15.7" y="114.1">on/off rocker switch</text>
<text x="35.5" y="115.8">CR1</text>
<text x="38.9" y="115.9">CMS04(TE12L_Q_M)</text>
<text x="44.3" y="117.7">VIN_12V_REG</text>
<text x="128.4" y="115">+3.3V</text>
<text x="146.4" y="117.7">VIN_3.7V_REG</text>
<text x="189" y="115.7">U4</text>
<text x="207.3" y="115.3">L4</text>
<text x="209.7" y="115.3">XAL5030-222MEC</text>
<text x="265.8" y="117.7">+3.7V</text>
<text x="13.9" y="124.8">R1966IBLKBLKEP</text>
<text x="35.5" y="122.9">CR2</text>
<text x="38.9" y="123">CMS04(TE12L_Q_M)</text>
<text x="44.3" y="124.8">VIN_3.3V_REG</text>
<text x="87.2" y="124.7">U2</text>
<text x="110.9" y="122">R2</text>
<text x="114.5" y="122">100k</text>
<text x="131.8" y="123">+3.3V</text>
<text x="157.9" y="124.5">22uF</text>
<text x="157.9" y="121">C14</text>
<text x="168.6" y="124.5">0.1uF</text>
<text x="168.6" y="121">C15</text>
<text x="177.3" y="125.6">R8</text>
<text x="220.4" y="124.5">56pF</text>
<text x="220.4" y="121">C16</text>
<text x="229.1" y="125.6">R10</text>
<text x="238.2" y="124.5">47uF</text>
<text x="238.2" y="121">C17</text>
<text x="247.2" y="124.5">47uF</text>
<text x="247.2" y="121">C18</text>
<text x="256.1" y="124.5">47uF</text>
<text x="256.1" y="121">C19</text>
<text x="265" y="124.5">0.1uF</text>
<text x="265" y="121">C20</text>
<text x="23" y="129.2">+7.4V</text>
<text x="35.5" y="130">CR3</text>
<text x="38.9" y="130.1">CMS04(TE12L_Q_M)</text>
<text x="44.3" y="132">VIN_5V_REG</text>
<text x="62.5" y="128.4">VIN_3.3V_REG</text>
<text x="110.8" y="127.8">L2</text>
<text x="113.2" y="127.8">XAL5030-222MEC</text>
<text x="131.8" y="131.9">22uF</text>
<text x="131.8" y="130.1">C4</text>
<text x="177.3" y="127.1">100k</text>
<text x="188.9" y="126.6">TPS565242DRL</text>
<text x="229.1" y="127.1">154k</text>
<text x="13.8" y="135.4">J1</text>
<text x="35.3" y="137">CR4</text>
<text x="38.9" y="137.1">SMLJ60S1-TP</text>
<text x="74.6" y="137.2">10uF</text>
<text x="74.6" y="135.4">C3</text>
<text x="87.1" y="137.3">TPS62172</text>
<text x="177.3" y="137.8">32k</text>
<text x="177.3" y="136.3">R9</text>
<text x="229.1" y="137.8">30k</text>
<text x="229.1" y="136.3">R11</text>
<text x="13.9" y="142.7">B2B-PH-K-S</text>
<text x="44.3" y="139.1">VIN_3.7V_REG</text>
<text x="12.1" y="144.9">JST PH 2.0 connector to</text>
<text x="12.1" y="146.2">7.4V LiPo battery</text>
<text x="26.8" y="147.1">GND</text>
<text x="128.6" y="147.1">GND</text>
<text x="262.6" y="147.1">GND</text>
<text x="6.8" y="151.6">Battery and on/off switch</text>
<text x="60.4" y="151.6">3.3V regulator</text>
<text x="142.5" y="151.6">3.7V regulator</text>
<text x="7.7" y="160.1">Date: 12/29/2023</text>
<text x="7.7" y="157.4">Title: Micromouse Power Test Board</text>
<text x="7.7" y="161.8">Author(s): Ryuichi Lin</text>
<text x="20.2" y="160.1">Rev: A</text>
<text x="32.7" y="160.1">Sheet: 1/1</text>
</g>
</svg>
